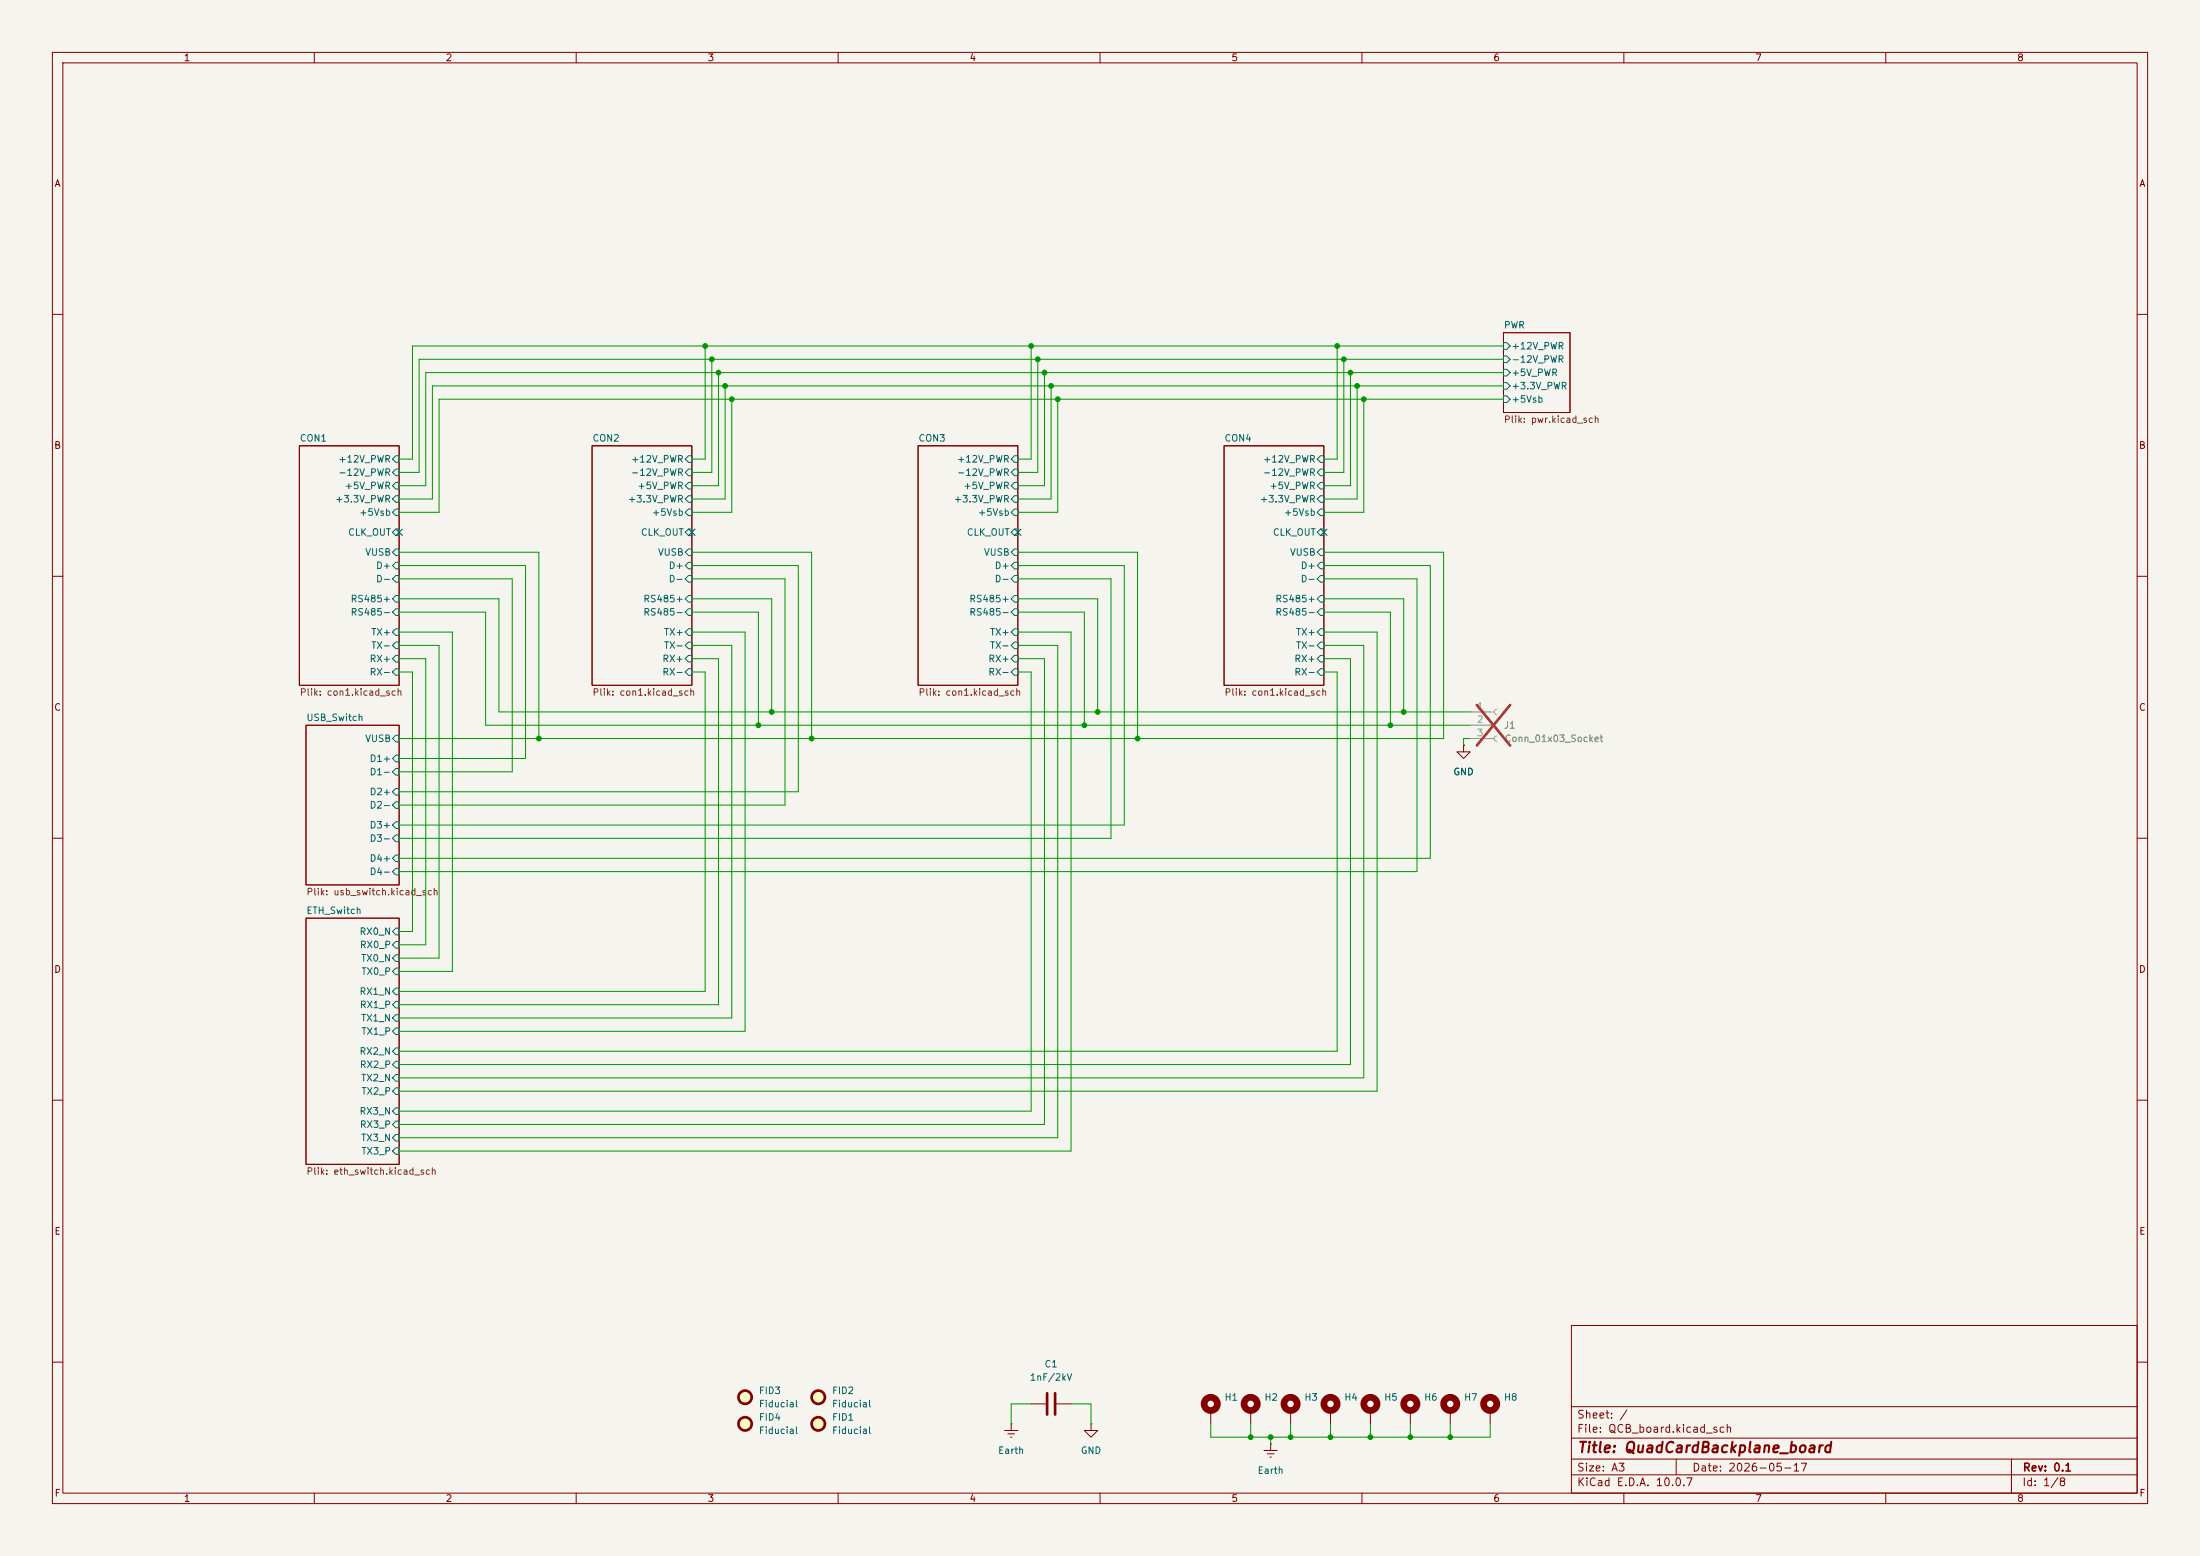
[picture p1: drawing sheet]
<svg xmlns="http://www.w3.org/2000/svg" width="420mm" height="297mm" viewBox="0 0 420 297" stroke-linecap="round" stroke-linejoin="round" font-family="sans-serif">
<path d="M0 0h420v297h-420z" fill="#f5f4ef" stroke="#f5f4ef" stroke-width=".19"/>
<g fill="none" stroke="#840000" stroke-width=".19">
<path d="M10 10h400v277h-400zM12 12h396v273h-396zM60 10v2M110 10v2M160 10v2M210 10v2M260 10v2M310 10v2M360 10v2M10 60h2M287 63.5h12.7v15.2h-12.7zM408 60h2"/>
<path d="M57.1 85.1h19.1v45.7h-19.1zM113 85.1h19.1v45.7h-19.1zM175.3 85.1h19v45.7h-19zM233.7 85.1h19v45.7h-19zM10 110h2M408 110h2M58.4 138.4h17.8v30.5h-17.8zM10 160h2M279.4 142.2v1.3h1.3l-1.3 1.3-1.3-1.3h1.3M279.4 142.2h.1M408 160h2M58.4 175.3h17.8v46.9h-17.8z"/>
<path d="M10 210h2M408 210h2M300 253h108v32h-108zM10 260h2M191.8 273h2.5M192.4 273.7h1.3M192.9 274.3h.3M193 271.8h.1M193 271.8v1.2M196.8 268h2.8M201.7 268h2.8M208.3 271.8v1.2h1.2l-1.2 1.3-1.3-1.3h1.3"/>
<path d="M208.3 271.8h.1M231.1 269.2v2.6M238.8 269.2v2.6M241.3 276.9h2.5M241.9 277.5h1.3M242.4 278.1h.3M242.6 275.6h.1M242.6 275.6v1.3M246.4 269.2v2.6M254 269.2v2.6M261.6 269.2v2.6M269.2 269.2v2.6"/>
<path d="M276.9 269.2v2.6M284.5 269.2v2.6M300 278.5h108M300 274.5h108M300 268.5h108M320 278.5v3M384 278.5v6.5M408 260h2M60 285v2M110 285v2M160 285v2M210 285v2"/>
<path d="M260 285v2M300 281.5h108M310 285v2M360 285v2"/>
</g>
<g fill="none" stroke="#006464" stroke-width=".19">
<path d="M287 73h.7l.6 .7-.6 .6h-.7zM287 70.5h.7l.6 .6-.6 .7h-.7zM287 75.6h.7l.6 .6-.6 .6h-.7zM287 65.4h.7l.6 .6-.6 .7h-.7zM287 67.9h.7l.6 .7-.6 .6h-.7zM75.6 97.2h.6v1.2h-.6l-.7-.6zM75.6 87h.6v1.3h-.6l-.7-.7zM75.6 89.5h.6v1.3h-.6l-.7-.6zM75.6 94.6h.6v1.3h-.6l-.7-.6zM75.6 92.1h.6v1.2h-.6l-.7-.6zM131.4 97.2h.7v1.2h-.7l-.6-.6zM131.4 87h.7v1.3h-.7l-.6-.7z"/>
<path d="M131.4 89.5h.7v1.3h-.7l-.6-.6zM131.4 94.6h.7v1.3h-.7l-.6-.6zM131.4 92.1h.7v1.2h-.7l-.6-.6zM193.7 97.2h.6v1.2h-.6l-.7-.6zM193.7 87h.6v1.3h-.6l-.7-.7zM193.7 89.5h.6v1.3h-.6l-.7-.6zM193.7 94.6h.6v1.3h-.6l-.7-.6zM193.7 92.1h.6v1.2h-.6l-.7-.6zM252.1 97.2h.6v1.2h-.6l-.6-.6zM252.1 87h.6v1.3h-.6l-.6-.7zM252.1 89.5h.6v1.3h-.6l-.6-.6zM252.1 94.6h.6v1.3h-.6l-.6-.6z"/>
<path d="M252.1 92.1h.6v1.2h-.6l-.6-.6zM75.6 101h.6v1.2h-.6l-.7-.6zM75.6 107.3h.6v1.3h-.6l-.7-.6zM75.6 109.9h.6v1.2h-.6l-.7-.6zM75.6 113.7h.6v1.2h-.6l-.7-.6zM75.6 116.2h.6v1.3h-.6l-.7-.7zM75.6 104.8h.6v1.2h-.6l-.7-.6zM131.4 101h.7v1.2h-.7l-.6-.6zM131.4 107.3h.7v1.3h-.7l-.6-.6zM131.4 109.9h.7v1.2h-.7l-.6-.6zM131.4 113.7h.7v1.2h-.7l-.6-.6zM131.4 116.2h.7v1.3h-.7l-.6-.7z"/>
<path d="M131.4 104.8h.7v1.2h-.7l-.6-.6zM193.7 101h.6v1.2h-.6l-.7-.6zM193.7 107.3h.6v1.3h-.6l-.7-.6zM193.7 109.9h.6v1.2h-.6l-.7-.6zM193.7 113.7h.6v1.2h-.6l-.7-.6zM193.7 116.2h.6v1.3h-.6l-.7-.7zM193.7 104.8h.6v1.2h-.6l-.7-.6zM252.1 101h.6v1.2h-.6l-.6-.6zM252.1 107.3h.6v1.3h-.6l-.6-.6zM252.1 109.9h.6v1.2h-.6l-.6-.6zM252.1 113.7h.6v1.2h-.6l-.6-.6zM252.1 116.2h.6v1.3h-.6l-.6-.7z"/>
<path d="M252.1 104.8h.6v1.2h-.6l-.6-.6zM75.6 125.1h.6v1.3h-.6l-.7-.7zM75.6 127.6h.6v1.3h-.6l-.7-.6zM75.6 120h.6v1.3h-.6l-.7-.6zM75.6 122.6h.6v1.2h-.6l-.7-.6zM131.4 125.1h.7v1.3h-.7l-.6-.7zM131.4 127.6h.7v1.3h-.7l-.6-.6zM131.4 120h.7v1.3h-.7l-.6-.6zM131.4 122.6h.7v1.2h-.7l-.6-.6zM193.7 125.1h.6v1.3h-.6l-.7-.7zM193.7 127.6h.6v1.3h-.6l-.7-.6zM193.7 120h.6v1.3h-.6l-.7-.6z"/>
<path d="M193.7 122.6h.6v1.2h-.6l-.7-.6zM252.1 125.1h.6v1.3h-.6l-.6-.7zM252.1 127.6h.6v1.3h-.6l-.6-.6zM252.1 120h.6v1.3h-.6l-.6-.6zM252.1 122.6h.6v1.2h-.6l-.6-.6zM75.6 144.1h.6v1.3h-.6l-.7-.6zM75.6 146.7h.6v1.3h-.6l-.7-.7zM75.6 150.5h.6v1.3h-.6l-.7-.7zM75.6 153h.6v1.3h-.6l-.7-.6zM75.6 156.8h.6v1.3h-.6l-.7-.6zM75.6 159.4h.6v1.3h-.6l-.7-.7zM75.6 140.3h.6v1.3h-.6l-.7-.6z"/>
<path d="M75.6 163.2h.6v1.3h-.6l-.7-.7zM75.6 165.7h.6v1.3h-.6l-.7-.6zM75.6 177.2h.6v1.2h-.6l-.7-.6zM75.6 179.7h.6v1.3h-.6l-.7-.7zM75.6 188.6h.6v1.3h-.6l-.7-.7zM75.6 191.1h.6v1.3h-.6l-.7-.6zM75.6 182.2h.6v1.3h-.6l-.7-.6zM75.6 184.8h.6v1.3h-.6l-.7-.7zM75.6 193.7h.6v1.2h-.6l-.7-.6zM75.6 196.2h.6v1.3h-.6l-.7-.6zM75.6 200h.6v1.3h-.6l-.7-.6zM75.6 202.6h.6v1.2h-.6l-.7-.6z"/>
<path d="M75.6 211.5h.6v1.2h-.6l-.7-.6zM75.6 214h.6v1.3h-.6l-.7-.7zM75.6 205.1h.6v1.3h-.6l-.7-.7zM75.6 207.6h.6v1.3h-.6l-.7-.6zM75.6 216.5h.6v1.3h-.6l-.7-.6zM75.6 219.1h.6v1.2h-.6l-.7-.6z"/>
</g>
<g fill="none" stroke="#840000" stroke-width="1.3">
<circle cx="231.1" cy="268" r="1.27"/>
<circle cx="238.8" cy="268" r="1.27"/>
<circle cx="246.4" cy="268" r="1.27"/>
<circle cx="254" cy="268" r="1.27"/>
<circle cx="261.6" cy="268" r="1.27"/>
<circle cx="269.2" cy="268" r="1.27"/>
<circle cx="276.9" cy="268" r="1.27"/>
<circle cx="284.5" cy="268" r="1.27"/>
</g>
<g fill="none" stroke="#840000" stroke-width=".51">
<path d="M199.9 265.9v4.1M201.4 265.9v4.1"/>
<circle cx="142.2" cy="271.8" r="1.27"/>
<circle cx="142.2" cy="266.7" r="1.27"/>
<circle cx="156.2" cy="271.8" r="1.27"/>
<circle cx="156.2" cy="266.7" r="1.27"/>
</g>
<g fill="#ffffc2" stroke="#ffffc2" stroke-width=".19">
<circle cx="142.2" cy="266.7" r="1.27"/>
<circle cx="156.2" cy="271.8" r="1.27"/>
<circle cx="156.2" cy="266.7" r="1.27"/>
<circle cx="142.2" cy="271.8" r="1.27"/>
</g>
<path d="M280.7 135.9h4.5M280.7 138.4h4.5M285.7 135.4l-.3 .1-.2 .4 .2 .3 .3 .2M285.7 137.9l-.3 .2-.2 .3 .2 .4 .3 .1M280.7 141h4.5M285.7 140.5l-.3 .1-.2 .4 .2 .3 .3 .2" fill="none" stroke="#9c9b98" stroke-width=".19"/>
<path d="M281.9 134.6l6.4 7.7M288.3 134.6l-6.4 7.7" fill="none" stroke="#e12e31" stroke-width=".46"/>
<g fill="none" stroke="#009600" stroke-width=".19">
<path d="M134.6 66v21.6h-2.5M135.9 68.6v21.6h-3.8M137.2 71.1v21.6h-5.1M138.4 73.7v21.6h-6.3M139.7 76.2v21.6h-7.6M196.8 66v21.6h-2.5M198.1 68.6v21.6h-3.8M199.4 71.1v21.6h-5.1M200.7 73.7v21.6h-6.4M201.9 76.2v21.6h-7.6M255.3 66v21.6h-2.6M256.5 68.6v21.6h-3.8"/>
<path d="M257.8 71.1v21.6h-5.1M259.1 73.7v21.6h-6.4M260.3 76.2v21.6h-7.6M287 71.1h-205.7v21.6h-5.1M287 73.7h-204.5v21.6h-6.3M287 76.2h-203.2v21.6h-7.6M287 66h-208.3v21.6h-2.5M287 68.6h-207v21.6h-3.8M76.2 114.3h19v21.6h185.5M76.2 116.8h16.5v21.6h188M76.2 108h24.1v36.8h-24.1M76.2 105.4h26.7v35.6"/>
<path d="M76.2 110.5h21.6v36.8h-21.6M132.1 110.5h17.8v43.2h-73.7M132.1 116.8h12.7v21.6M132.1 114.3h15.2v21.6M132.1 108h20.3v43.1h-76.2M132.1 105.4h22.8v35.6M194.3 110.5h17.8v49.5h-135.9M194.3 108h20.3v49.5h-138.4M194.3 105.4h22.9v35.6M194.3 114.3h15.2v21.6M194.3 116.8h12.7v21.6M252.7 105.4h22.9v35.6h-199.4"/>
<path d="M252.7 108h20.3v55.8h-196.8M252.7 110.5h17.8v55.9h-194.3M252.7 114.3h15.3v21.6M252.7 116.8h12.7v21.6M76.2 128.3h2.5v49.5h-2.5M76.2 120.7h10.2v64.7h-10.2M76.2 123.2h7.6v59.7h-7.6M76.2 125.7h5.1v54.6h-5.1M132.1 120.7h10.1v76.2h-66M132.1 128.3h2.5v60.9h-58.4M132.1 123.2h7.6v71.1h-63.5M132.1 125.7h5.1v66.1h-61"/>
<path d="M194.3 128.3h2.5v83.8h-120.6M194.3 125.7h5.1v88.9h-123.2M194.3 123.2h7.6v94h-125.7M194.3 120.7h10.2v99h-128.3M252.7 123.2h7.6v82.5h-184.1M252.7 125.7h5.1v77.5h-181.6M252.7 120.7h10.2v87.6h-186.7M252.7 128.3h2.6v72.4h-179.1M280.7 141h-1.3v1.2M196.8 268h-3.8v3.8M204.5 268h3.8v3.8M231.1 271.8v2.5h53.4v-2.5"/>
<path d="M238.8 271.8v2.5M242.6 274.3v1.3M246.4 271.8v2.5M254 271.8v2.5M261.6 271.8v2.5M269.2 271.8v2.5M276.9 271.8v2.5"/>
</g>
<path d="M75.6 101l1.2 1.2M76.8 101l-1.2 1.2M131.5 101l1.2 1.2M132.7 101l-1.2 1.2M193.7 101l1.2 1.2M194.9 101l-1.2 1.2M252.1 101l1.2 1.2M253.3 101l-1.2 1.2" fill="none" stroke="#000084" stroke-width=".19"/>
<g fill="#009600" stroke="#009600" stroke-width=".19">
<circle cx="207" cy="138.4" r=".46"/>
<circle cx="209.5" cy="135.9" r=".46"/>
<circle cx="217.2" cy="141" r=".46"/>
<circle cx="257.8" cy="71.1" r=".46"/>
<circle cx="259.1" cy="73.7" r=".46"/>
<circle cx="154.9" cy="141" r=".46"/>
<circle cx="260.3" cy="76.2" r=".46"/>
<circle cx="265.4" cy="138.4" r=".46"/>
<circle cx="268" cy="135.9" r=".46"/>
<circle cx="144.8" cy="138.4" r=".46"/>
<circle cx="137.2" cy="71.1" r=".46"/>
<circle cx="134.6" cy="66" r=".46"/>
<circle cx="135.9" cy="68.6" r=".46"/>
<circle cx="147.3" cy="135.9" r=".46"/>
<circle cx="102.9" cy="141" r=".46"/>
<circle cx="254" cy="274.3" r=".46"/>
<circle cx="269.2" cy="274.3" r=".46"/>
<circle cx="261.6" cy="274.3" r=".46"/>
<circle cx="238.8" cy="274.3" r=".46"/>
<circle cx="276.9" cy="274.3" r=".46"/>
<circle cx="246.4" cy="274.3" r=".46"/>
<circle cx="242.6" cy="274.3" r=".46"/>
<circle cx="198.1" cy="68.6" r=".46"/>
<circle cx="199.4" cy="71.1" r=".46"/>
<circle cx="196.8" cy="66" r=".46"/>
<circle cx="200.7" cy="73.7" r=".46"/>
<circle cx="201.9" cy="76.2" r=".46"/>
<circle cx="255.3" cy="66" r=".46"/>
<circle cx="256.5" cy="68.6" r=".46"/>
<circle cx="138.4" cy="73.7" r=".46"/>
<circle cx="139.7" cy="76.2" r=".46"/>
</g>
<text font-size="2" fill="#840000" x="301" y="277.8">Title: QuadCardBackplane_board</text>
<g font-size="1.5" fill="#840000">
<text x="300.9" y="273.8">File: QCB_board.kicad_sch</text>
<text x="300.9" y="271.1">Sheet: /</text>
<text x="300.9" y="281.2">Size: A3</text>
<text x="322.9" y="281.2">Date: 2026-05-17</text>
<text x="386" y="281.2">Rev: 0.1</text>
<text x="300.9" y="284">KiCad E.D.A. 10.0.7</text>
<text x="385.9" y="284">Id: 1/8</text>
</g>
<g font-size="1.3" fill="#840000">
<text x="35" y="12">1</text>
<text x="85" y="12">2</text>
<text x="135" y="12">3</text>
<text x="185" y="12">4</text>
<text x="235" y="12">5</text>
<text x="285" y="12">6</text>
<text x="335" y="12">7</text>
<text x="385" y="12">8</text>
<text x="10.3" y="36">A</text>
<text x="408.3" y="36">A</text>
<text x="10.2" y="86">B</text>
<text x="408.2" y="86">B</text>
<text x="10.2" y="136">C</text>
<text x="408.2" y="136">C</text>
<text x="10.2" y="186">D</text>
<text x="408.2" y="186">D</text>
<text x="10.3" y="236">E</text>
<text x="408.3" y="236">E</text>
<text x="10.3" y="286">F</text>
<text x="35" y="287">1</text>
<text x="85" y="287">2</text>
<text x="135" y="287">3</text>
<text x="185" y="287">4</text>
<text x="235" y="287">5</text>
<text x="285" y="287">6</text>
<text x="335" y="287">7</text>
<text x="385" y="287">8</text>
<text x="408.3" y="286">F</text>
</g>
<g font-size="1.3" fill="#006464">
<text x="287" y="63">PWR</text>
<text x="288.5" y="67">+12V_PWR</text>
<text x="288.5" y="69.5">-12V_PWR</text>
<text x="288.5" y="74.6">+3.3V_PWR</text>
<text x="288.5" y="72.1">+5V_PWR</text>
<text x="288.5" y="77.2">+5Vsb</text>
<text x="57.1" y="84.6">CON1</text>
<text x="64.5" y="88.6">+12V_PWR</text>
<text x="113" y="84.6">CON2</text>
<text x="120.4" y="88.6">+12V_PWR</text>
<text x="175.2" y="84.6">CON3</text>
<text x="182.6" y="88.6">+12V_PWR</text>
<text x="233.7" y="84.6">CON4</text>
<text x="241" y="88.6">+12V_PWR</text>
<text x="64.5" y="91.1">-12V_PWR</text>
<text x="65.7" y="93.7">+5V_PWR</text>
<text x="120.4" y="91.1">-12V_PWR</text>
<text x="121.6" y="93.7">+5V_PWR</text>
<text x="182.6" y="91.1">-12V_PWR</text>
<text x="183.8" y="93.7">+5V_PWR</text>
<text x="241" y="91.1">-12V_PWR</text>
<text x="242.2" y="93.7">+5V_PWR</text>
<text x="63.9" y="96.2">+3.3V_PWR</text>
<text x="68.5" y="98.8">+5Vsb</text>
<text x="119.7" y="96.2">+3.3V_PWR</text>
<text x="124.3" y="98.8">+5Vsb</text>
<text x="182" y="96.2">+3.3V_PWR</text>
<text x="186.6" y="98.8">+5Vsb</text>
<text x="240.4" y="96.2">+3.3V_PWR</text>
<text x="245" y="98.8">+5Vsb</text>
<text x="66.3" y="102.6">CLK_OUT</text>
<text x="69.6" y="106.4">VUSB</text>
<text x="122.2" y="102.6">CLK_OUT</text>
<text x="125.5" y="106.4">VUSB</text>
<text x="184.5" y="102.6">CLK_OUT</text>
<text x="187.7" y="106.4">VUSB</text>
<text x="242.9" y="102.6">CLK_OUT</text>
<text x="246.1" y="106.4">VUSB</text>
<text x="71.7" y="108.9">D+</text>
<text x="71.7" y="111.5">D-</text>
<text x="127.5" y="108.9">D+</text>
<text x="127.5" y="111.5">D-</text>
<text x="189.8" y="108.9">D+</text>
<text x="189.8" y="111.5">D-</text>
<text x="248.2" y="108.9">D+</text>
<text x="248.2" y="111.5">D-</text>
<text x="66.8" y="115.3">RS485+</text>
<text x="66.8" y="117.8">RS485-</text>
<text x="122.7" y="115.3">RS485+</text>
<text x="122.7" y="117.8">RS485-</text>
<text x="184.9" y="115.3">RS485+</text>
<text x="184.9" y="117.8">RS485-</text>
<text x="243.4" y="115.3">RS485+</text>
<text x="243.4" y="117.8">RS485-</text>
<text x="70.8" y="121.6">TX+</text>
<text x="70.8" y="124.2">TX-</text>
<text x="126.6" y="121.6">TX+</text>
<text x="126.6" y="124.2">TX-</text>
<text x="188.9" y="121.6">TX+</text>
<text x="188.9" y="124.2">TX-</text>
<text x="247.3" y="121.6">TX+</text>
<text x="247.3" y="124.2">TX-</text>
<text x="70.5" y="126.7">RX+</text>
<text x="70.5" y="129.2">RX-</text>
<text x="126.3" y="126.7">RX+</text>
<text x="126.3" y="129.2">RX-</text>
<text x="188.6" y="126.7">RX+</text>
<text x="188.6" y="129.2">RX-</text>
<text x="247" y="126.7">RX+</text>
<text x="247" y="129.2">RX-</text>
<text x="58.4" y="137.9">USB_Switch</text>
<text x="69.6" y="141.9">VUSB</text>
<text x="70.5" y="145.7">D1+</text>
<text x="70.5" y="148.3">D1-</text>
<text x="277.3" y="148.3">GND</text>
<text x="70.5" y="152.1">D2+</text>
<text x="70.5" y="154.6">D2-</text>
<text x="70.5" y="158.4">D3+</text>
<text x="70.5" y="161">D3-</text>
<text x="70.5" y="164.8">D4+</text>
<text x="70.5" y="167.3">D4-</text>
<text x="58.4" y="174.8">ETH_Switch</text>
<text x="68.5" y="178.8">RX0_N</text>
<text x="68.6" y="181.3">RX0_P</text>
<text x="68.8" y="183.8">TX0_N</text>
<text x="68.5" y="190.2">RX1_N</text>
<text x="68.9" y="186.4">TX0_P</text>
<text x="68.6" y="192.7">RX1_P</text>
<text x="68.8" y="195.3">TX1_N</text>
<text x="68.9" y="197.8">TX1_P</text>
<text x="68.5" y="201.6">RX2_N</text>
<text x="68.6" y="204.2">RX2_P</text>
<text x="68.8" y="206.7">TX2_N</text>
<text x="68.9" y="209.2">TX2_P</text>
<text x="68.5" y="213.1">RX3_N</text>
<text x="68.6" y="215.6">RX3_P</text>
<text x="68.8" y="218.1">TX3_N</text>
<text x="68.9" y="220.7">TX3_P</text>
<text x="196.5" y="263.9">1nF/2kV</text>
<text x="199.3" y="261.3">C1</text>
<text x="144.8" y="266.4">FID3</text>
<text x="144.8" y="268.9">Fiducial</text>
<text x="158.7" y="266.4">FID2</text>
<text x="158.7" y="268.9">Fiducial</text>
<text x="233.7" y="267.7">H1</text>
<text x="241.3" y="267.7">H2</text>
<text x="248.9" y="267.7">H3</text>
<text x="256.5" y="267.7">H4</text>
<text x="264.1" y="267.7">H5</text>
<text x="271.8" y="267.7">H6</text>
<text x="279.4" y="267.7">H7</text>
<text x="287" y="267.7">H8</text>
<text x="144.8" y="271.5">FID4</text>
<text x="144.8" y="274">Fiducial</text>
<text x="158.7" y="271.5">FID1</text>
<text x="158.7" y="274">Fiducial</text>
<text x="190.4" y="277.8">Earth</text>
<text x="206.2" y="277.8">GND</text>
<text x="240" y="281.6">Earth</text>
</g>
<g font-size="1.3" fill="#725600">
<text x="287" y="81">Plik: pwr.kicad_sch</text>
<text x="57.1" y="133.1">Plik: con1.kicad_sch</text>
<text x="113" y="133.1">Plik: con1.kicad_sch</text>
<text x="175.2" y="133.1">Plik: con1.kicad_sch</text>
<text x="233.7" y="133.1">Plik: con1.kicad_sch</text>
<text x="58.4" y="171.2">Plik: usb_switch.kicad_sch</text>
<text x="58.4" y="224.5">Plik: eth_switch.kicad_sch</text>
</g>
<g font-size="1.3" fill="#a5a4a2">
<text x="281.8" y="135.8">1</text>
<text x="281.8" y="138.3">2</text>
<text x="281.8" y="140.8">3</text>
</g>
<g font-size="1.3" fill="#939391">
<text x="287" y="139.4">J1</text>
<text x="287.1" y="141.9">Conn_01x03_Socket</text>
</g>
</svg>
